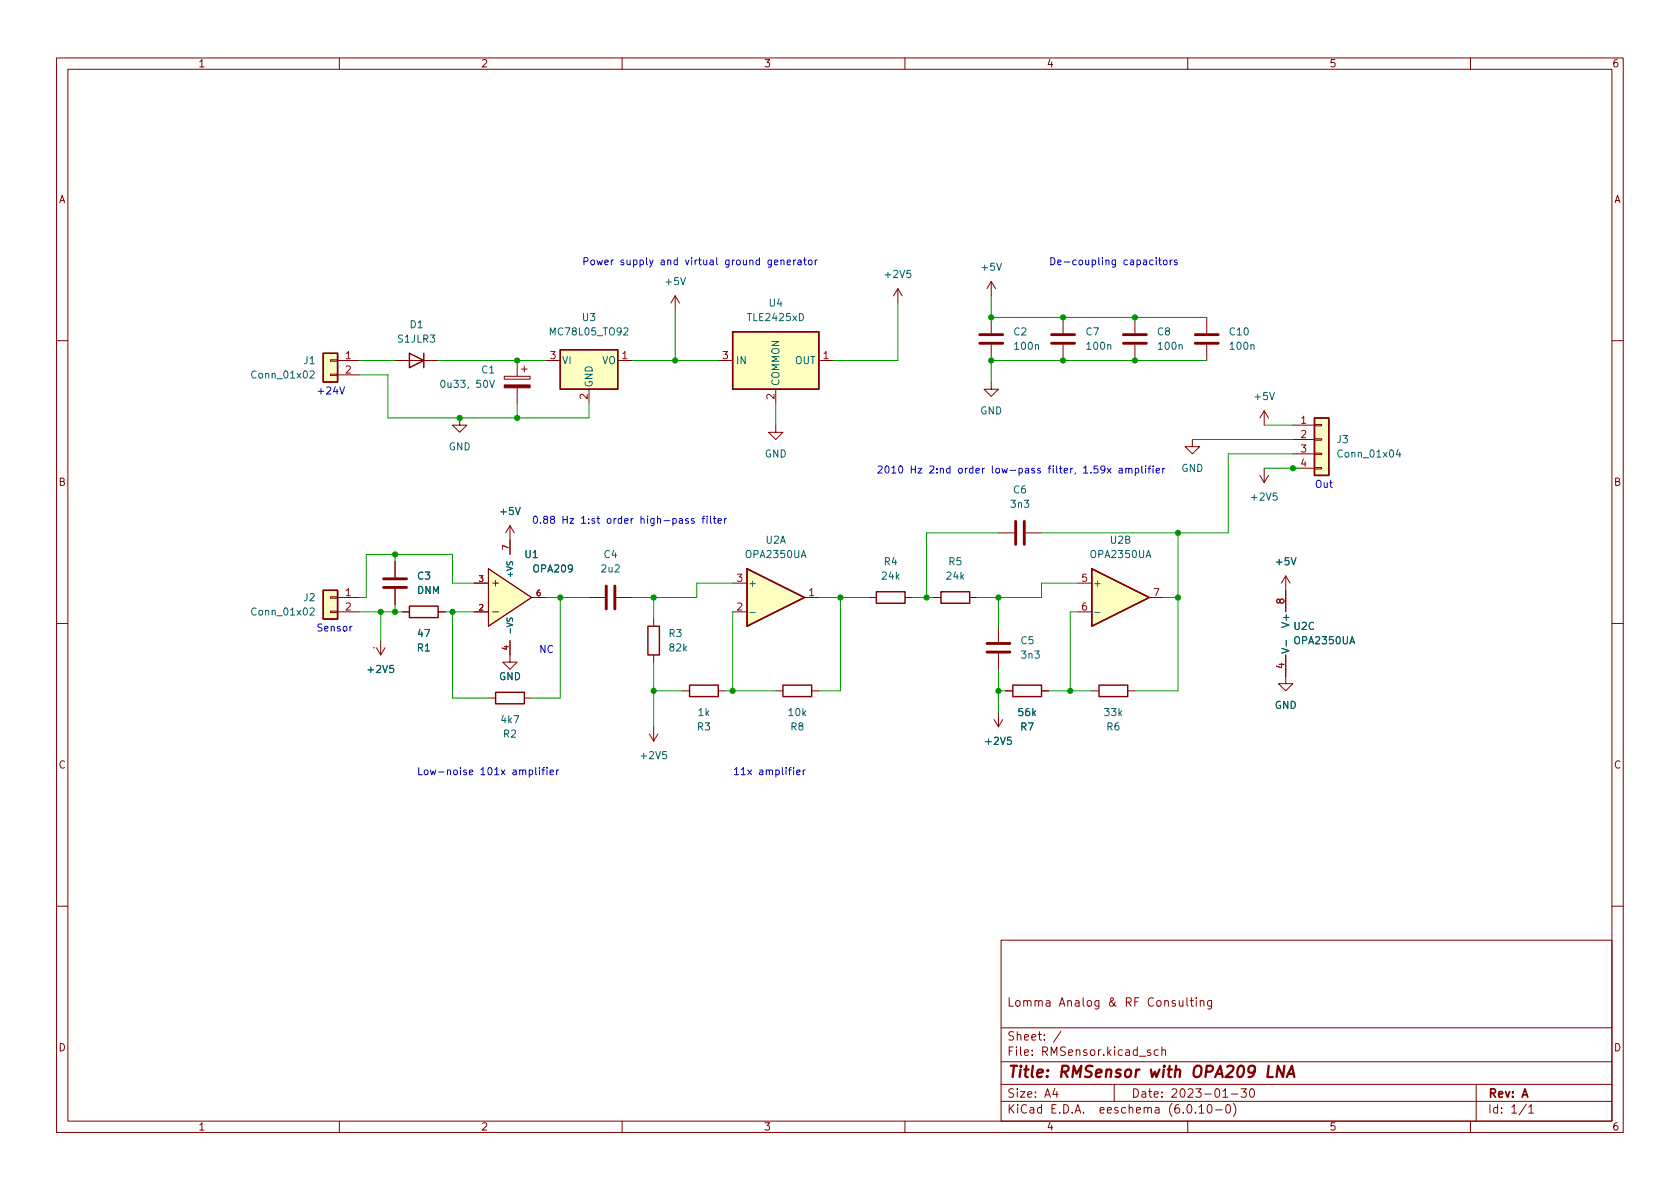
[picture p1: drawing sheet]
<svg xmlns="http://www.w3.org/2000/svg" width="297mm" height="210mm" viewBox="0 0 297 210" stroke-linecap="round" stroke-linejoin="round" font-family="sans-serif">
<g fill="none" stroke="#840000" stroke-width=".18">
<path d="M10 10.2h277v190.1h-277zM12 12.2h273v186.1h-273zM60 10.2v2M110 10.2v2M160 10.2v2M210 10.2v2M260 10.2v2M119.4 52.3l-.8 1.3M119.4 52.3v2.6M119.4 52.3l.7 1.3M158.7 51l-.7 1.3M158.7 51v2.6"/>
<path d="M158.7 51l.8 1.3M175.3 49.8l-.8 1.2M175.3 49.8v2.5M175.3 56.1v2.8M175.3 49.8l.7 1.2M188 56.1v2.8M200.7 56.1v2.8M213.4 56.1v2.8M10 60.2h2M58.4 66.2h1.3v.2h-1.3zM58.4 63.6h1.3v.3h-1.3zM59.7 63.7h3.8"/>
<path d="M59.7 66.3h3.8M69.8 63.7h7.7M81.3 73.9v1.3h1.2l-1.2 1.2-1.3-1.2h1.3M89.2 66.5h4.5v.6h-4.5zM91.4 63.7v2.8M91.4 68.6v2.8M92.2 65.3h1M92.7 64.8v1M96.5 63.7h2.6M104.1 68.8v2.6M109.2 63.7h2.6M127 63.7h2.5"/>
<path d="M137.2 75.2v1.2h1.2l-1.2 1.3-1.3-1.3h1.3M137.2 68.8v2.6M144.8 63.7h2.5M175.3 67.6v1.2h1.2l-1.2 1.3-1.3-1.3h1.3M175.3 61v2.7M188 61v2.7M200.7 61v2.7M210.8 77.7v1.3h1.3l-1.3 1.3-1.3-1.3h1.3M213.4 61v2.7M223.5 72.6l-.7 1.3M223.5 72.6v2.6M223.5 72.6l.8 1.3"/>
<path d="M228.6 75.2h3.8M228.6 77.7h3.8M232.4 77.6h1.3v.2h-1.3zM232.4 75.1h1.3v.2h-1.3zM285 60.2h2M69.8 99.3v2.8M90.2 93l-.8 1.2M90.2 93v5M90.2 93l.7 1.2M176.5 94.2h2.8M181.4 94.2h2.7M222.8 84.1l.7 1.2"/>
<path d="M223.5 82.8v2.5M224.3 84.1l-.8 1.2M228.6 80.3h3.8M228.6 82.8h3.8M232.4 82.7h1.3v.2h-1.3zM232.4 80.1h1.3v.3h-1.3zM10 110.2h2M58.4 108.1h1.3v.2h-1.3zM58.4 105.5h1.3v.3h-1.3zM59.7 105.7h3.8M59.7 108.2h3.8M66 114.5h.1"/>
<path d="M66.5 114.5l.8 1.3M67.3 113.3v2.5M68.1 114.5l-.8 1.3M69.8 104.1v2.8M71.1 108.2h1.3M77.5 108.2h1.2M83.8 103.1h2.6M83.8 108.2h2.6M86.4 100.6l7.6 5.1-7.6 5zM87.1 103.1h1M87.1 108.2h1M87.6 102.6v1"/>
<path d="M88.9 104.4h.1M90.2 113.3v3.8h1.2l-1.2 1.3-1.3-1.3h1.3M94 105.7h2.5M104.1 105.7h2.8M109 105.7h2.8M115.6 109.5v1.2M115.6 115.8v1.3M129.5 103.1h2.6M129.5 108.2h2.6M142.2 105.7h2.6M153.7 105.7h1.2M160 105.7h1.3"/>
<path d="M165.1 105.7h1.3M171.4 105.7h1.3M176.5 110.7v2.8M176.5 115.6v2.8M190.5 103.1h2.5M190.5 108.2h2.5M203.2 105.7h2.5M227.3 115.8v5.1h1.3l-1.3 1.3-1.2-1.3h1.2M227.3 101.8v6.4M227.3 101.8l-.7 1.3M227.3 101.8l.8 1.3M285 110.2h2"/>
<path d="M86.4 123.4h1.2M92.7 123.4h1.3M114.8 129.8l.8 1.3M115.6 128.5v2.6M116.3 129.8l-.7 1.3M120.6 122.2h1.3M127 122.2h1.3M137.2 122.2h1.2M143.5 122.2h1.3M175.8 127.2l.7 1.3M176.5 126v2.5M177.3 127.2l-.8 1.3"/>
<path d="M177.8 122.2h1.3M184.1 122.2h1.3M193 122.2h1.3M199.4 122.2h1.3M10 160.2h2M177 166.3h108v32h-108zM208.5 176.9l.1 1h.3l.2-.1M209.1 176.9v1M209.9 176.4v1.3l.2 .2M210.4 176.9h.6M210.6 176.4v1.3l.4 .2M211.5 176.4v.2"/>
<path d="M211.5 176.9v1M212.2 177.1l.2-.2 .4 .1 .1 .9M212.2 176.9v1M214.2 176.9v1.2l-.3 .3h-.3M214.2 177l-.4-.1-.3 .3v.4l.1 .3h.6M285 160.2h2M60 198.3v2M110 198.3v2M160 198.3v2M177 194.8h108M177 191.8h108M177 187.8h108"/>
<path d="M177 181.8h108M186.5 192.5l-.4 1h1M186.9 193v1M187.6 182.4l-1.3 1.9M197 191.8v3M203.4 185.7l-.3-.1-.2 .2v.3l.5 .1v.4h-.5M204.8 185.7l-.4-.1-.3 .3v.4l.1 .3h.6M205.4 185.8l.2-.2 .4 .1 .1 .9M205.4 185.1v1.5M210 198.3v2M211.4 196.7v.1M212 195.8l.4-.5v1.5"/>
<path d="M212 196.8h.9M213.6 195.4l.2-.1a.81 .81 0 0 1 .6 .7 .81 .81 0 0 1-.3 .8h-.2a.81 .81 0 0 1-.5-.6 .81 .81 0 0 1 .2-.8zM214.9 196.3h1.2M216.2 194h.9M216.9 195.4l.2-.1a.81 .81 0 0 1 .6 .7 .81 .81 0 0 1-.3 .8h-.2a.81 .81 0 0 1-.6-.6 .81 .81 0 0 1 .3-.8zM217.7 193.5h1.2M218.1 195.1a1.72 1.72 0 0 1 0 2.3M219.4 192.5h1l-.5 .6 .4 .1v.7l-.2 .1h-.5l-.2-.1M221.1 192.7l.2-.2a.81 .81 0 0 1 .6 .7 .81 .81 0 0 1-.3 .8h-.2a.81 .81 0 0 1-.3-1.3zM260 198.3v2M261 191.8v6.5M269.9 195.3l-1.3 1.9"/>
<path d="M270.3 195.8l.4-.5v1.5M270.3 196.8h.9"/>
</g>
<path d="M224.3 188.5l-.2 2h.9M227.1 188.5l-.3 2-.8-2-.3 2M227.5 190.5l.9-2 .4 2M227.8 189.9h.9" fill="none" stroke="#840000" stroke-width=".4"/>
<g fill="none" stroke="#840000" stroke-width=".25">
<path d="M129.5 58.7h15.3v10.1h-15.3zM57.1 62.5h2.6v5.1h-2.6zM72.4 62.5l2.5 1.2-2.5 1.3zM74.9 62.5v2.5M99.1 61.8h10.1v7h-10.1zM232.4 73.9h2.5v10.2h-2.5zM57.1 104.4h2.6v5.1h-2.6zM72.4 107.2h5.1v2h-5.1zM114.6 110.7h2v5.1h-2zM132.1 100.6l10.1 5.1-10.1 5zM154.9 104.6h5.1v2.1h-5.1zM166.4 104.6h5v2.1h-5z"/>
<path d="M193 100.6l10.2 5.1-10.2 5zM87.6 122.4h5.1v2.1h-5.1zM121.9 121.2h5.1v2h-5.1zM138.4 121.2h5.1v2h-5.1zM179.1 121.2h5v2h-5zM194.3 121.2h5.1v2h-5.1z"/>
</g>
<path d="M54.8 65.7l.5-.1 .3 .4-.8 .9h.8M78.1 67.4l.1-.2a.68 .68 0 0 1 .5 .7 .68 .68 0 0 1-.5 .6l-.1-.1-.2-.4zM86.6 67.2l.4 1.3 .4-1.3M247.2 79.5l-.3 .9h.8M247.5 80v.8M54.8 107.6l.5-.1 .3 .4-.8 .9h.8M89.7 109.3v.5h.3l.2-.4 .2-.1 .2 .2v.4M132.6 108.3h1M193.5 108.3h1M227.4 113.3v.9" fill="none" stroke="#006464" stroke-width=".18"/>
<g fill="#ffffc2" stroke="#ffffc2" stroke-width=".18">
<path d="M232.4 73.9h2.5v10.2h-2.5z"/>
<path d="M193 100.6l10.2 5.1-10.2 5z"/>
<path d="M57.1 104.4h2.6v5.1h-2.6z"/>
<path d="M99.1 61.8h10.1v7h-10.1z"/>
<path d="M57.1 62.5h2.6v5.1h-2.6z"/>
<path d="M129.5 58.7h15.3v10.1h-15.3z"/>
<path d="M132.1 100.6l10.1 5.1-10.1 5z"/>
<path d="M86.4 100.6l7.6 5.1-7.6 5z"/>
</g>
<g fill="none" stroke="#840000" stroke-width=".51">
<path d="M173.2 59.2h4.1M185.9 59.2h4.1M198.6 59.2h4.1M211.3 59.2h4.1M173.2 60.7h4.1M185.9 60.7h4.1M198.6 60.7h4.1M211.3 60.7h4.1M179.6 92.2v4.1M181.1 92.2v4.1M67.8 103.9h4.1M67.8 102.4h4.1"/>
<path d="M107.2 103.6v4.1M108.7 103.6v4.1M174.5 115.3h4.1M174.5 113.8h4.1"/>
</g>
<path d="M89.2 68.1h4.5v.5h-4.5z" fill="#840000" stroke="#840000" stroke-width=".18"/>
<g fill="none" stroke="#0000c2" stroke-width=".18">
<path d="M136.9 46.4l.6-.1v-.3h-.4l-.2 .2 .1 .6h.5M138.1 46.1l.2-.1h.3v.8M138.1 46v.8M139.2 46.4l.6-.1-.1-.3h-.3l-.2 .2v.6h.5M140.3 46v.8M140.7 46l-.4 .2M141.1 46h.5l.1 .8M141.7 46.3h-.5l-.2 .2 .2 .3h.5M142.1 46h.5M142.3 45.6v1l.3 .2M143 46h.3l.3 .2v.4l-.3 .2h-.3l-.1-.2zM144.1 46v.8"/>
<path d="M144.5 46l-.4 .2M204.4 45.6v.1M204.4 46v.8M204.8 46h.5M205 45.6v1l.3 .2M205.8 46h.3l.3 .2v.4l-.3 .2h-.3l-.1-.2zM206.9 46v.8M207.3 46l-.4 .2M208.1 46h-.3l-.2 .2 .1 .1 .4 .2v.3h-.5M60.1 68.4l.4 1.3 .4-1.3M120.1 91.8h.5l.1 .7M120.7 92l-.5 .1-.1 .1 .1 .3h.5"/>
<path d="M121.7 91.8l-.3-.1-.2 .2 .1 .2 .4 .1v.3h-.5M122.7 91.8l-.3-.1-.2 .2 .1 .2 .4 .1v.3h-.5M124.1 91.7h.5M124.6 91.3l-.3 .2v1M125 91.3v.1M125 91.7v.8M125.6 91.3v1.1l.2 .1M126.1 91.7h.5M126.3 91.3v1.1l.3 .1M127 92.1l.6-.1-.1-.2-.4-.1-.1 .2v.6h.5M128.1 91.7v.8M128.5 91.7l-.4 .2"/>
<path d="M195.4 82.9l-.3 .3-.4-.1-.1-.2 .1-.5h.4l.2 .1a.84 .84 0 0 1-.3 1.2h-.3M195.8 82.8l.6 .9M196.4 82.8l-.6 .9M197.9 82.9h.5v.8M198.4 83.1l-.4 .1-.2 .2 .2 .3 .4-.1M199 82.9l.2-.1 .3 .1 .1 .8M199 82.8v.9M199.6 83l.2-.2 .3 .1v.8M200.7 82.9l.4-.1 .2 .3-.1 .5h-.5M200.7 82.8v1.3M201.9 82.4v1.1l.2 .2M202.6 82.4v.1"/>
<path d="M202.6 82.8v.9M203 82.8h.5M203.5 82.4l-.3 .2v1.1M203.9 82.4v.1M203.9 82.8v.9M204.4 83.2l.6-.1v-.2l-.4-.1-.2 .2 .1 .6h.5M205.6 82.8v.9M205.9 82.8l-.3 .3M62.2 110.8l-.3 .2M93.6 136.2h.3l.3 .2-.1 .5h-.5M94.7 135.7v1.1l.2 .2M95.4 135.7v.1"/>
<path d="M95.4 136.2v.8M95.8 136.2h.5M96.3 135.7l-.3 .2v1.1M96.7 135.7v.1M96.7 136.2v.8M97.3 136.6l.6-.1-.1-.3h-.4l-.1 .1v.6h.5M98.4 136.2v.8M98.8 136.2l-.4 .2M140.3 135.7v.1M140.3 136.2v.8M140.9 136.6l.6-.1-.1-.3h-.4l-.1 .1v.6h.5M142 136.2v.8"/>
<path d="M142.4 136.2l-.4 .2"/>
</g>
<g fill="none" stroke="#009600" stroke-width=".18">
<path d="M119.4 54.9v8.8M158.7 53.6v10.1h-11.4M175.3 52.3v3.8h38.1M63.5 63.7h6.3M63.5 66.3h5.1v7.6h35.5v-2.5M77.5 63.7h19M91.4 71.4v2.5M111.8 63.7h15.2M137.2 71.4v3.8M210.8 77.7h17.8M213.4 63.7h-38.1v3.9M223.5 75.2h5.1"/>
<path d="M69.8 98v1.3M176.5 94.2h-12.7v11.5M208.3 94.2v28h-7.6M223.5 82.8h6.4M228.6 80.3h-11.4v13.9h-33.1M63.5 108.2h7.6M67.3 108.2v5.1M69.8 106.9v1.3M78.7 108.2h5.1M80 108.2v15.2h6.4M83.8 103.1h-3.8v-5.1h-15.2v7.7h-1.3M96.5 105.7h7.6"/>
<path d="M99.1 105.7v17.7h-5.1M115.6 105.7v3.8M115.6 117.1v11.4M129.5 108.2v14M129.5 103.1h-6.3v2.6h-11.4M144.8 105.7h8.9M148.6 105.7v16.5h-3.8M161.3 105.7h3.8M176.5 105.7v5M176.5 118.4v7.6M190.5 108.2h-1.3v14M190.5 103.1h-6.4v2.6h-11.4"/>
<path d="M205.7 105.7h2.6M115.6 122.2h5M128.3 122.2h8.9M176.5 122.2h1.3M185.4 122.2h7.6"/>
</g>
<g fill="#009600" stroke="#009600" stroke-width=".18">
<circle cx="115.6" cy="105.7" r=".46"/>
<circle cx="115.6" cy="122.2" r=".46"/>
<circle cx="129.5" cy="122.2" r=".46"/>
<circle cx="99.1" cy="105.7" r=".46"/>
<circle cx="119.4" cy="63.7" r=".46"/>
<circle cx="228.6" cy="82.8" r=".46"/>
<circle cx="200.7" cy="56.1" r=".46"/>
<circle cx="188" cy="56.1" r=".46"/>
<circle cx="175.3" cy="56.1" r=".46"/>
<circle cx="175.3" cy="63.7" r=".46"/>
<circle cx="200.7" cy="63.7" r=".46"/>
<circle cx="188" cy="63.7" r=".46"/>
<circle cx="69.8" cy="108.2" r=".46"/>
<circle cx="91.4" cy="73.9" r=".46"/>
<circle cx="91.4" cy="63.7" r=".46"/>
<circle cx="80" cy="108.2" r=".46"/>
<circle cx="81.3" cy="73.9" r=".46"/>
<circle cx="69.8" cy="98" r=".46"/>
<circle cx="67.3" cy="108.2" r=".46"/>
<circle cx="208.3" cy="94.2" r=".46"/>
<circle cx="176.5" cy="105.7" r=".46"/>
<circle cx="189.2" cy="122.2" r=".46"/>
<circle cx="148.6" cy="105.7" r=".46"/>
<circle cx="163.8" cy="105.7" r=".46"/>
<circle cx="208.3" cy="105.7" r=".46"/>
<circle cx="176.5" cy="122.2" r=".46"/>
</g>
<text font-size="2.8" fill="#840000" x="178" y="190.6">Title: RMSensor with OPA209 LNA</text>
<g font-size="2.1" fill="#840000">
<text x="178" y="178">Lomma Analog &amp; RF Consulting</text>
<text x="178" y="184">Sheet: /</text>
<text x="178" y="186.7">File: RMSensor.kicad_sch</text>
<text x="178" y="196.9">KiCad E.D.A. eeschema (6.0.10-0)</text>
<text x="178" y="194.1">Size: A4</text>
<text x="200" y="194.1">Date: 2023-01-30</text>
<text x="263" y="194.1">Rev: A</text>
<text x="263" y="196.9">Id: 1/1</text>
</g>
<g font-size="1.8" fill="#840000">
<text x="35" y="11.9">1</text>
<text x="85" y="11.9">2</text>
<text x="135" y="11.9">3</text>
<text x="185" y="11.9">4</text>
<text x="235" y="11.9">5</text>
<text x="285" y="11.9">6</text>
<text x="10.3" y="35.9">A</text>
<text x="285.3" y="35.9">A</text>
<text x="10.3" y="85.9">B</text>
<text x="285.3" y="85.9">B</text>
<text x="10.3" y="135.9">C</text>
<text x="285.3" y="135.9">C</text>
<text x="10.3" y="185.9">D</text>
<text x="285.3" y="185.9">D</text>
<text x="35" y="199.9">1</text>
<text x="85" y="199.9">2</text>
<text x="135" y="199.9">3</text>
<text x="185" y="199.9">4</text>
<text x="235" y="199.9">5</text>
<text x="285" y="199.9">6</text>
</g>
<g font-size="1.8" fill="#0000c2">
<text x="102.9" y="46.9">Power supply and virtual ground generator</text>
<text x="185.4" y="46.9">De-coupling capacitors</text>
<text x="55.9" y="69.7">+24V</text>
<text x="154.9" y="83.7">2010 Hz 2:nd order low-pass filter, 1.59x amplifier</text>
<text x="232.4" y="86.3">Out</text>
<text x="94" y="92.6">0.88 Hz 1:st order high-pass filter</text>
<text x="55.9" y="111.7">Sensor</text>
<text x="95.2" y="115.5">NC</text>
<text x="73.7" y="137.1">Low-noise 101x amplifier</text>
<text x="129.5" y="137.1">11x amplifier</text>
</g>
<g font-size="1.8" fill="#006464">
<text x="173.7" y="47.9">+5V</text>
<text x="117.8" y="50.4">+5V</text>
<text x="156.7" y="49.1">+2V5</text>
<text x="72.5" y="58">D1</text>
<text x="97.6" y="59.3">MC78L05_TO92</text>
<text x="103" y="56.8">U3</text>
<text x="132.4" y="56.8">TLE2425xD</text>
<text x="136" y="54.2">U4</text>
<text x="179.3" y="59.3">C2</text>
<text x="192" y="59.3">C7</text>
<text x="204.7" y="59.3">C8</text>
<text x="217.5" y="59.3">C10</text>
<text x="53.7" y="64.4">J1</text>
<text x="70.4" y="60.6">S1JLR3</text>
<text x="99.3" y="64.4">VI</text>
<text x="106.4" y="64.4">VO</text>
<text x="130" y="64.4">IN</text>
<text x="140.5" y="64.4">OUT</text>
<text x="179.5" y="61.8">100n</text>
<text x="192.3" y="61.8">100n</text>
<text x="204.9" y="61.8">100n</text>
<text x="217.6" y="61.8">100n</text>
<text x="44.8" y="66.9">Conn_01x02</text>
<text x="78.5" y="68.6">0u33, 50V</text>
<text x="85.2" y="66">C1</text>
<text x="104.8" y="68.6" transform="rotate(-90 104.8 68.6)">GND</text>
<text x="137.8" y="68.3" transform="rotate(-90 137.8 68.3)">COMMON</text>
<text x="221.9" y="70.7">+5V</text>
<text x="173.3" y="73.3">GND</text>
<text x="79.3" y="79.6">GND</text>
<text x="135.2" y="80.9">GND</text>
<text x="208.9" y="83.4">GND</text>
<text x="236.4" y="78.4">J3</text>
<text x="236.9" y="80.9">Conn_01x04</text>
<text x="178.8" y="89.8">3n3</text>
<text x="179.2" y="87.2">C6</text>
<text x="221.4" y="88.5">+2V5</text>
<text x="88.6" y="91.1">+5V</text>
<text x="92.8" y="98.7">U1</text>
<text x="94.4" y="101.2">OPA209</text>
<text x="106.4" y="101.2">2u2</text>
<text x="106.8" y="98.7">C4</text>
<text x="132" y="98.7">OPA2350UA</text>
<text x="135.4" y="96.1">U2A</text>
<text x="156.3" y="99.9">R4</text>
<text x="167.8" y="99.9">R5</text>
<text x="193" y="98.7">OPA2350UA</text>
<text x="196.4" y="96.1">U2B</text>
<text x="225.7" y="99.9">+5V</text>
<text x="53.7" y="106.3">J2</text>
<text x="73.8" y="105">DNM</text>
<text x="73.8" y="102.5">C3</text>
<text x="132.2" y="103.8">+</text>
<text x="156" y="102.5">24k</text>
<text x="167.4" y="102.5">24k</text>
<text x="193.2" y="103.8">+</text>
<text x="44.8" y="108.8">Conn_01x02</text>
<text x="73.9" y="112.6">47</text>
<text x="118.3" y="112.6">R3</text>
<text x="180.5" y="113.9">C5</text>
<text x="228" y="110.5" transform="rotate(-90 228 110.5)">V+</text>
<text x="228.8" y="111.4">U2C</text>
<text x="229" y="113.9">OPA2350UA</text>
<text x="65.2" y="119">+2V5</text>
<text x="73.8" y="115.2">R1</text>
<text x="118.4" y="115.2">82k</text>
<text x="180.7" y="116.5">3n3</text>
<text x="228" y="115.7" transform="rotate(-90 228 115.7)">V-</text>
<text x="88.2" y="120.3">GND</text>
<text x="225.4" y="125.3">GND</text>
<text x="88.7" y="127.9">4k7</text>
<text x="89" y="130.4">R2</text>
<text x="123.3" y="129.2">R3</text>
<text x="123.5" y="126.6">1k</text>
<text x="139.5" y="126.6">10k</text>
<text x="139.8" y="129.2">R8</text>
<text x="174.4" y="131.7">+2V5</text>
<text x="180.1" y="126.6">56k</text>
<text x="180.5" y="129.2">R7</text>
<text x="195.4" y="126.6">33k</text>
<text x="195.7" y="129.2">R6</text>
<text x="113.5" y="134.2">+2V5</text>
</g>
<g font-size="1.8" fill="#a90000">
<text x="61.1" y="63.5">1</text>
<text x="97.3" y="63.5">3</text>
<text x="110" y="63.5">1</text>
<text x="127.8" y="63.5">3</text>
<text x="145.6" y="63.5">1</text>
<text x="61.1" y="66">2</text>
<text x="103.9" y="70.6" transform="rotate(-90 103.9 70.6)">2</text>
<text x="136.9" y="70.6" transform="rotate(-90 136.9 70.6)">2</text>
<text x="230" y="74.9">1</text>
<text x="230" y="77.5">2</text>
<text x="230" y="80">3</text>
<text x="230" y="82.5">4</text>
<text x="61.1" y="105.4">1</text>
<text x="61.1" y="107.9">2</text>
<text x="130.3" y="107.9">2</text>
<text x="130.3" y="102.9">3</text>
<text x="143" y="105.4">1</text>
<text x="191.3" y="102.9">5</text>
<text x="191.3" y="107.9">6</text>
<text x="204" y="105.4">7</text>
<text x="227.1" y="106.8" transform="rotate(-90 227.1 106.8)">8</text>
<text x="227.1" y="118.2" transform="rotate(-90 227.1 118.2)">4</text>
</g>
<g font-size="1.4" fill="#a90000">
<text x="89.9" y="97.2" transform="rotate(-90 89.9 97.2)">7</text>
<text x="84.7" y="107.9">2</text>
<text x="84.7" y="102.9">3</text>
<text x="94.9" y="105.4">6</text>
<text x="89.9" y="114.9" transform="rotate(-90 89.9 114.9)">4</text>
</g>
<g font-size="1.4" fill="#006464">
<text x="90.7" y="101.8" transform="rotate(-90 90.7 101.8)">+VS</text>
<text x="90.7" y="112.3" transform="rotate(-90 90.7 112.3)">-VS</text>
</g>
</svg>
